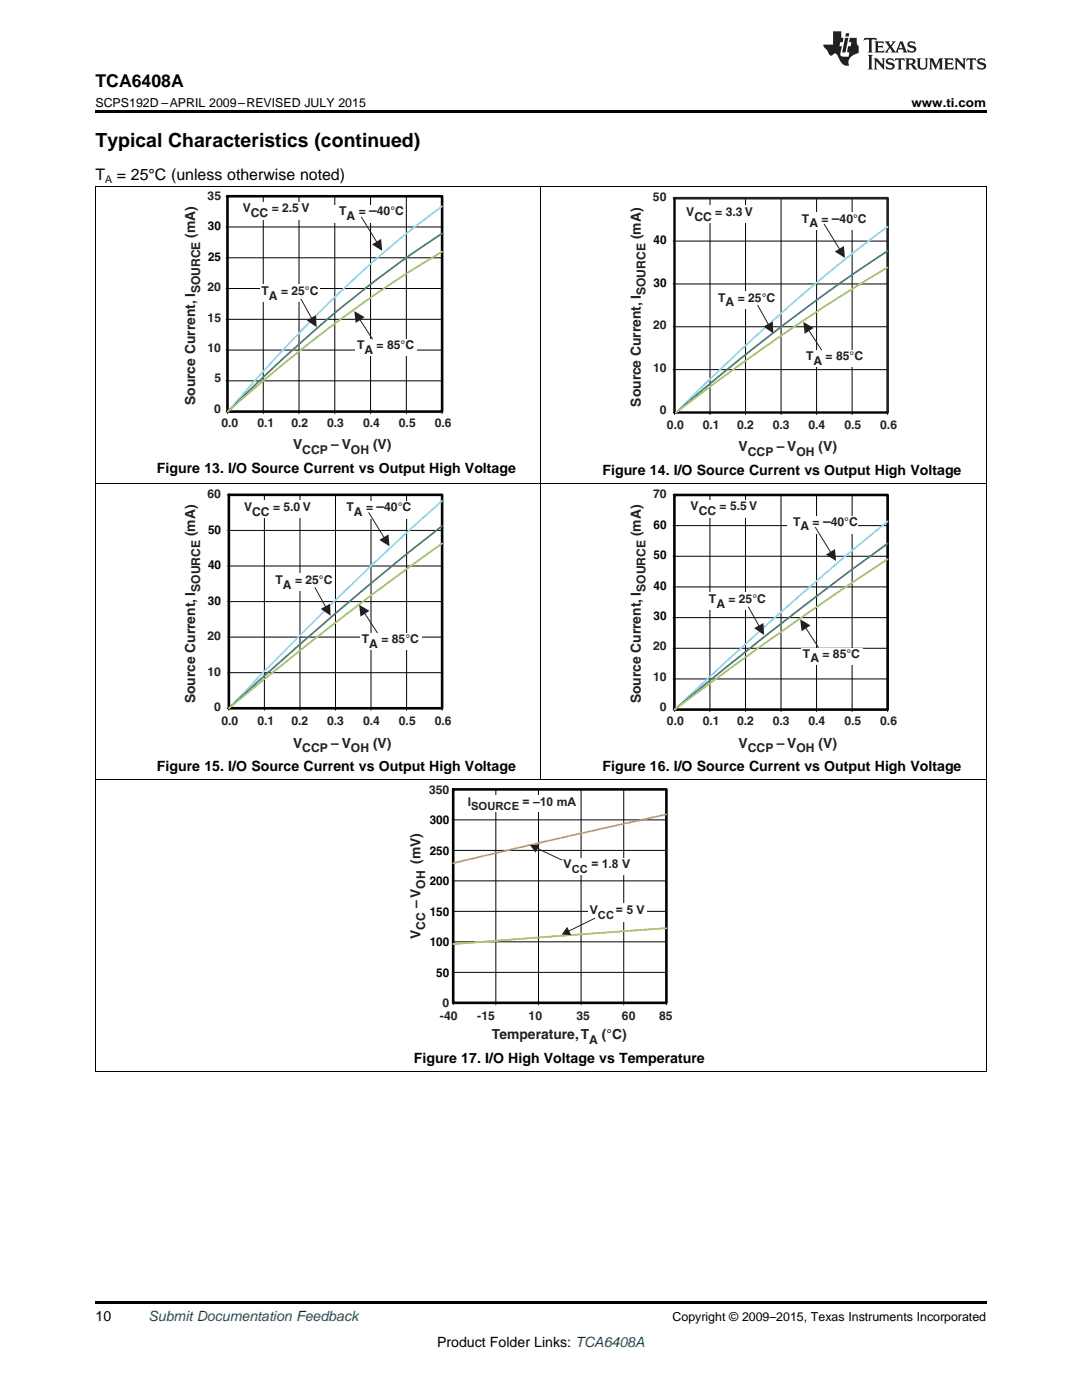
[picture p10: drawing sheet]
<svg xmlns="http://www.w3.org/2000/svg" width="216mm" height="279mm" viewBox="0 0 216 279" stroke-linecap="round" stroke-linejoin="round" font-family="sans-serif">
<path d="M19 213.9h.2zM196.7 213.9h.1zM19 259.7h177.8v.5h-177.8z" fill="#000"/>
<path d="M19.1 155.7v58.2M196.8 155.7v58.2M19 213.8h177.8" fill="none" stroke="#000" stroke-width=".2"/>
<path d="M90.4 157.5h42.6v42.6h-42.6z" fill-rule="evenodd" fill="#fff"/>
<path d="M98.9 157.5v43M107.4 157.5v43M115.9 157.5v43M124.5 157.5v43M90.4 175.8h42.6M90.4 169.7h42.6M90.4 163.6h42.6M90.4 194.1h42.6M90.4 188h42.6M90.4 181.9h42.6M90.4 200.5v-43h42.6v43M90.4 200.1h42.6" fill="none" stroke="#010202" stroke-width=".2"/>
<path d="M90.4 157.5h42.6v42.6h-42.6z" fill="none" stroke="#010202" stroke-width=".52"/>
<path d="M133 162.5l-23.1 5.2-19.5 4.6" fill="none" stroke="#f58345" stroke-width=".35"/>
<path d="M133 185.2l-42.6 3.2" fill="none" stroke="#feca0a" stroke-width=".35"/>
<g fill="#fff">
<path d="M92.7 158.8h22.9v3.3h-22.9z" fill-rule="evenodd"/>
<path d="M112.2 171.2h13.8v3.3h-13.8z" fill-rule="evenodd"/>
<path d="M117.3 180.2h11.7v3.8h-11.7z" fill-rule="evenodd"/>
</g>
<path d="M118.7 183.3l-5.3 2.5" fill="none" stroke="#231f20" stroke-width=".2"/>
<path d="M113.2 185l.8 1.6-1.9-.1z" fill="#231f20"/>
<path d="M107.1 169.3l5 2.3" fill="none" stroke="#231f20" stroke-width=".2"/>
<path d="M105.8 168.6l1.8-.1-.7 1.7z" fill="#231f20"/>
<path d="M19.1 96.5v59.2M107.9 96.5v59.2M196.8 96.5v59.2M19 155.7h177.8" fill="none" stroke="#000" stroke-width=".2"/>
<path d="M45.7 98.8h42.5v42.6h-42.5z" fill-rule="evenodd" fill="#fff"/>
<g fill="none" stroke="#010202" stroke-width=".2">
<path d="M45.4 98.8h42.8v42.9M45.7 98.8v42.9M52.8 98.8v42.9M59.9 98.8v42.9M66.9 98.8v42.9M74 98.8v42.9M81.1 98.8v42.9M45.4 113h42.8M45.4 105.9h42.8M55.2 101.6h.3M45.4 134.2h42.8M45.4 127.1h42.8"/>
<path d="M45.4 120.1h42.8M45.7 141.4h42.5"/>
</g>
<path d="M45.7 98.8h42.5v42.6h-42.5z" fill="none" stroke="#010202" stroke-width=".52"/>
<path d="M45.4 141.4h.3" fill="none" stroke="#010202" stroke-width=".35"/>
<path d="M88.2 100a702.4 702.4 0 0 0-42.5 41.3" fill="none" stroke="#8dd7f7" stroke-width=".35"/>
<path d="M88.2 105a689.7 689.7 0 0 0-39 33.1l-3.5 3.2" fill="none" stroke="#3b8476" stroke-width=".35"/>
<path d="M88.2 108.5a714.7 714.7 0 0 0-42.5 32.8" fill="none" stroke="#a6ce39" stroke-width=".35"/>
<g fill="#fff">
<path d="M48.5 99.9h13.7v3.4h-13.7z" fill-rule="evenodd"/>
<path d="M68.1 100h14v3.5h-14z" fill-rule="evenodd"/>
<path d="M54.7 114.4h11.9v3.5h-11.9z" fill-rule="evenodd"/>
<path d="M71.9 126.4h12.3v3.3h-12.3z" fill-rule="evenodd"/>
</g>
<path d="M73.6 102.3l3.1 5" fill="none" stroke="#231f20" stroke-width=".2"/>
<path d="M75.7 107.8l1.8-1.2 .2 2.4z" fill="#231f20"/>
<path d="M62.9 117.3l2.1 3.8" fill="none" stroke="#231f20" stroke-width=".2"/>
<path d="M64 121.5l1.9-1 .1 2.4z" fill="#231f20"/>
<path d="M72.8 122.4l2.5 3.9" fill="none" stroke="#231f20" stroke-width=".2"/>
<path d="M71.7 120.7l2 1.2-1.8 1.2z" fill="#231f20"/>
<path d="M134.6 98.8h42.5v42.8h-42.5z" fill-rule="evenodd" fill="#fff"/>
<g fill="none" stroke="#010202" stroke-width=".2">
<path d="M134.3 98.8h42.8v43.2M134.6 98.8v43.2M141.7 98.8v43.2M148.8 98.8v43.2M155.8 98.8v43.2M162.9 98.8v43.2M170 98.8v43.2M134.3 117.1h42.8M134.3 111h42.8M134.3 104.9h42.8M144.3 101.5h.3M134.3 135.5h42.8"/>
<path d="M134.3 129.4h42.8M134.3 123.3h42.8M134.3 141.6h42.8"/>
</g>
<path d="M134.6 98.8h42.5v42.8h-42.5z" fill="none" stroke="#010202" stroke-width=".52"/>
<path d="M177.1 104.1a675.4 675.4 0 0 0-23.9 20.4l-18.6 17.1" fill="none" stroke="#8dd7f7" stroke-width=".35"/>
<path d="M177.1 108.5a776.9 776.9 0 0 0-42.5 33.1" fill="none" stroke="#3b8476" stroke-width=".35"/>
<path d="M177.1 111.6a795.4 795.4 0 0 0-42.5 30" fill="none" stroke="#a6ce39" stroke-width=".35"/>
<g fill="#fff">
<path d="M137.6 99.8h13.7v3.4h-13.7z" fill-rule="evenodd"/>
<path d="M157.2 102.9h14v3.5h-14z" fill-rule="evenodd"/>
<path d="M141.1 118.2h12v3.5h-12z" fill-rule="evenodd"/>
<path d="M159.9 129.3h12.3v3.3h-12.3z" fill-rule="evenodd"/>
</g>
<path d="M162.7 105.2l3.1 5" fill="none" stroke="#231f20" stroke-width=".2"/>
<path d="M164.8 110.7l1.8-1.1 .2 2.4z" fill="#231f20"/>
<path d="M149.3 121.1l2.2 3.8" fill="none" stroke="#231f20" stroke-width=".2"/>
<path d="M150.5 125.4l1.8-1.1 .1 2.4z" fill="#231f20"/>
<path d="M160.8 125.3l2.5 3.9" fill="none" stroke="#231f20" stroke-width=".2"/>
<path d="M159.7 123.6l2 1.2-1.8 1.2z" fill="#231f20"/>
<path d="M19.1 37.2v59.3M107.9 37.2v59.3M196.8 37.2v59.3M19 96.4h177.8" fill="none" stroke="#000" stroke-width=".2"/>
<path d="M134.6 39.6h42.5v42.7h-42.5z" fill-rule="evenodd" fill="#fff"/>
<g fill="none" stroke="#010202" stroke-width=".2">
<path d="M134.3 39.6h42.8v43.1M134.6 39.6v43.1M141.7 39.6v43.1M148.8 39.6v43.1M155.9 39.6v43.1M162.9 39.6v43.1M170 39.6v43.1M134.3 56.7h42.8M134.3 48.1h42.8M143.4 42.7h.3M134.3 73.8h42.8M134.3 65.2h42.8"/>
<path d="M134.3 82.3h42.8"/>
</g>
<path d="M134.6 39.6h42.5v42.7h-42.5z" fill="none" stroke="#231f20" stroke-width=".52"/>
<path d="M177.1 45.2a375.4 375.4 0 0 0-42.2 37.1" fill="none" stroke="#8dd7f7" stroke-width=".35"/>
<path d="M177.1 50.1a404 404 0 0 0-42.2 32.2" fill="none" stroke="#3b8476" stroke-width=".35"/>
<path d="M177.1 53.4a419.7 419.7 0 0 0-42.2 28.9" fill="none" stroke="#a6ce39" stroke-width=".35"/>
<g fill="#fff">
<path d="M136.8 41h13.6v3.4h-13.6z" fill-rule="evenodd"/>
<path d="M158.9 42.4h14v3.6h-14z" fill-rule="evenodd"/>
<path d="M143 58h11.9v3.5h-11.9z" fill-rule="evenodd"/>
<path d="M160.6 69.9h12.2v3.3h-12.2z" fill-rule="evenodd"/>
</g>
<path d="M164.5 44.7l3 5.1" fill="none" stroke="#231f20" stroke-width=".2"/>
<path d="M166.6 50.2l1.8-1.1 .2 2.4z" fill="#231f20"/>
<path d="M151.2 60.9l2.1 3.9" fill="none" stroke="#231f20" stroke-width=".2"/>
<path d="M152.3 65.2l1.9-1.1 .1 2.4z" fill="#231f20"/>
<path d="M161.4 65.9l2.5 3.9" fill="none" stroke="#231f20" stroke-width=".2"/>
<path d="M160.3 64.2l2.1 1.3-1.8 1.1z" fill="#231f20"/>
<path d="M45.4 39.2h42.8v42.9h-42.8z" fill-rule="evenodd" fill="#fff"/>
<g fill="none" stroke="#010202" stroke-width=".2">
<path d="M45.1 39.2h43.1v43.3M45.4 39.2v43.3M52.5 39.2v43.3M59.7 39.2v43.3M66.8 39.2v43.3M73.9 39.2v43.3M81.1 39.2v43.3M45.1 57.6h43.1M45.1 51.4h43.1M45.1 45.3h43.1M54.9 42h.3M45.1 76h43.1"/>
<path d="M45.1 69.9h43.1M45.1 63.7h43.1M45.1 82.1h43.1"/>
</g>
<path d="M45.4 39.2h42.8v42.9h-42.8z" fill="none" stroke="#010202" stroke-width=".52"/>
<path d="M88.2 41.2a234.6 234.6 0 0 0-35.7 32.9l-7 8" fill="none" stroke="#8dd7f7" stroke-width=".35"/>
<path d="M88.2 46.6a251.9 251.9 0 0 0-39.2 32.1l-3.5 3.4" fill="none" stroke="#3b8476" stroke-width=".35"/>
<path d="M88.2 50.2a271.5 271.5 0 0 0-42.7 31.9" fill="none" stroke="#a6ce39" stroke-width=".35"/>
<g fill="#fff">
<path d="M48.3 40.3h13.6v3.4h-13.6z" fill-rule="evenodd"/>
<path d="M66.6 41h14v3.5h-14z" fill-rule="evenodd"/>
<path d="M51.9 56.8h11.9v3.5h-11.9z" fill-rule="evenodd"/>
<path d="M71 67.8h12.2v3.3h-12.2z" fill-rule="evenodd"/>
</g>
<path d="M72.1 43.3l3.1 5" fill="none" stroke="#231f20" stroke-width=".2"/>
<path d="M74.2 48.8l1.8-1.1 .3 2.4z" fill="#231f20"/>
<path d="M60.1 59.7l2.1 3.8" fill="none" stroke="#231f20" stroke-width=".2"/>
<path d="M61.2 63.9l1.9-1 .1 2.4z" fill="#231f20"/>
<path d="M71.8 63.8l2.5 3.9" fill="none" stroke="#231f20" stroke-width=".2"/>
<path d="M70.7 62.1l2.1 1.2-1.8 1.2z" fill="#231f20"/>
<path d="M19 37.2h177.8" fill="none" stroke="#000" stroke-width=".2"/>
<path d="M19 22h177.8v.5h-177.8z" fill="#000"/>
<g fill="#231f20">
<path d="M172.5 7.6l-.1 .5 .4-.2h.6v.1v2.1l-.2 .4h.9l-.2-.4v-2.1l.1-.1h.5l.5 .2-.2-.5zM174.5 8.3l.2 .3v1.5l-.2 .4h1.8l.2-.6a1.04 1.04 0 0 1-1.3 .2v-.7h.6l.3 .2v-.6l-.3 .2h-.6v-.6l.8-.1 .4 .3-.2-.5zM176.5 8.3l.9 1.1-.9 1.1h.8l-.2-.2 .4-.7 .5 .7-.2 .2h1.5l-.2-.2 .2-.4h.9l.1 .4-.2 .2h1l-.3-.3-.7-1.9h-.5l-.9 2-.8-1 .9-1h-.8l.1 .3-.4 .5-.3-.6 .1-.2zM179.7 8.6l.4 1h-.7zM181.3 8.4a.63 .63 0 0 0-.2 .7 .63 .63 0 0 0 .6 .4l.6 .2 .1 .2a.75 .75 0 0 1-.7 .4 .75 .75 0 0 1-.6-.5l.1 .7 .1-.1a1.11 1.11 0 0 0 1.5-.6 1.13 1.13 0 0 0-1.2-.8l-.1-.4a1.04 1.04 0 0 1 1.2 .2l-.2-.5-.2 .1-.4-.2zM173.2 10.9l.2 .4v2.2l-.2 .4h1l-.3-.4v-2.2l.3-.4zM174.3 11.6l.3 .4v1.5l-.3 .4h.8l-.2-.4v-1.3l1.5 1.7v-1.9l.2-.4h-.7l.2 .4v.9l-1.1-1.3zM177 11.8a.62 .62 0 0 0-.2 .7 .62 .62 0 0 0 .6 .4l.6 .1 .1 .3a.76 .76 0 0 1-.7 .3 .76 .76 0 0 1-.7-.4l.2 .7 .1-.1a1.11 1.11 0 0 0 1.5-.6 1.13 1.13 0 0 0-1.2-.8l-.1-.4a1.04 1.04 0 0 1 1.2 .2l-.2-.6-.2 .1-.5-.1zM178.7 11.6l-.2 .6a.61 .61 0 0 1 .8-.3v1.6l-.2 .4h.9l-.2-.4v-1.6a.63 .63 0 0 1 .7 .3l-.1-.6zM180.6 11.6l.3 .4v1.5l-.3 .4h1l-.2-.2-.1-.8 .6 .2a.76 .76 0 0 0 1.2 .7l-1-1a.58 .58 0 0 0 .6-.5 .58 .58 0 0 0-.5-.6zM181.4 11.9h.1a.45 .45 0 0 1 .5 .1 .45 .45 0 0 1 .1 .5l-.8 .2zM182.9 11.6l.2 .2a2.17 2.17 0 0 0 .3 1.9 .99 .99 0 0 0 1.6-.6v-1.1l.2-.4h-.7l.2 .2a1.92 1.92 0 0 1-.2 1.8 .6 .6 0 0 1-.9-.5v-1.1l.2-.4zM185.4 11.6l.2 .4v1.5l-.2 .4h.7l-.2-.4v-1.4l.8 1.8 .8-1.8v1.4l-.2 .4h.9l-.2-.4v-1.5l.2-.4h-.8l-.6 1.5-.6-1.5zM188.4 11.6l.2 .4v1.5l-.2 .4h1.8l.1-.6a1.04 1.04 0 0 1-1.2 .1v-.6h.5l.4 .2v-.6l-.4 .2h-.5v-.7h.8l.3 .3-.1-.6zM190.5 11.6l.2 .4v1.5l-.2 .4h.7l-.2-.4v-1.3l1.5 1.7v-1.9l.2-.4h-.7l.2 .4v.9l-1.1-1.3zM192.9 11.6l-.1 .6a.61 .61 0 0 1 .7-.3l.1 1.6-.3 .4h1l-.3-.4 .1-1.6a.63 .63 0 0 1 .7 .3l-.1-.6zM195.2 11.8a.62 .62 0 0 0-.2 .7 .62 .62 0 0 0 .6 .4l.6 .1 .1 .3a.76 .76 0 0 1-.7 .3 .76 .76 0 0 1-.6-.4l.1 .7 .1-.1a1.11 1.11 0 0 0 1.6-.6 1.13 1.13 0 0 0-1.3-.8l-.1-.4a1.04 1.04 0 0 1 1.2 .2l-.1-.6-.2 .1-.5-.1z"/>
<path d="M166.2 6.3v2.6h-1.9v.4l.8 .9a.91 .91 0 0 0 1 .8 .56 .56 0 0 1 .5-.3 .56 .56 0 0 1 .5 .3l.4 .8a1.53 1.53 0 0 0 1.9 1.2 1.54 1.54 0 0 1 1-2.1l.9-.3v-1.4a1.52 1.52 0 0 1-.4-1.6h-1.3l-.2 .8h.5l-.2 .8h-.5l-.1 1v.2l.4 .1-.2 .8a1.93 1.93 0 0 1-1.6-.3l.3-1.8h-.5l.2-.8h.4l.2-.8h-.4v-1.3zM168.6 7.6l-.6 2.9h.7l.6-2.9zM168.8 6.6l-.1 .7h.6l.2-.7z"/>
</g>
<text font-size="3.9" x="19" y="29.3">Typical Characteristics (continued)</text>
<text font-size="3.5" x="19" y="17.3">TCA6408A</text>
<g font-size="3.2">
<text x="19" y="36">T</text>
<text x="23.3" y="36">= 25°C (unless otherwise noted)</text>
</g>
<g font-size="2.8" fill="#231f20">
<text x="39" y="47.4" transform="rotate(-90 39 47.4)">(mA)</text>
<text x="73.7" y="43">–</text>
<text x="127.9" y="47.8" transform="rotate(-90 127.9 47.8)">(mA)</text>
<text x="166" y="44.4">–</text>
<text x="39" y="80.8" transform="rotate(-90 39 80.8)">Source Current, I</text>
<text x="127.9" y="81.2" transform="rotate(-90 127.9 81.2)">Source Current, I</text>
<text x="58.5" y="89.6">V</text>
<text x="66.1" y="89.6">– V</text>
<text x="74.4" y="89.6">(V)</text>
<text x="147.4" y="90">V</text>
<text x="155" y="90">– V</text>
<text x="163.3" y="90">(V)</text>
<text x="75.1" y="102">–</text>
<text x="39" y="107" transform="rotate(-90 39 107)">(mA)</text>
<text x="127.9" y="107" transform="rotate(-90 127.9 107)">(mA)</text>
<text x="164.2" y="104.9">–</text>
<text x="39" y="140.4" transform="rotate(-90 39 140.4)">Source Current, I</text>
<text x="127.9" y="140.4" transform="rotate(-90 127.9 140.4)">Source Current, I</text>
<text x="58.5" y="149.2">V</text>
<text x="66.1" y="149.2">– V</text>
<text x="74.4" y="149.2">(V)</text>
<text x="147.4" y="149.2">V</text>
<text x="155" y="149.2">– V</text>
<text x="163.3" y="149.2">(V)</text>
<text x="83.9" y="172.4" transform="rotate(-90 83.9 172.4)">(mV)</text>
<text x="83.9" y="181.3" transform="rotate(-90 83.9 181.3)">– V</text>
<text x="83.9" y="187.4" transform="rotate(-90 83.9 187.4)">V</text>
<text x="98.1" y="207.4">Temperature,T</text>
<text x="120.1" y="207.4">(°C)</text>
</g>
<g font-size="2.8">
<text x="31.3" y="94.4">Figure 13. I/O Source Current vs Output High Voltage</text>
<text x="120.2" y="94.7">Figure 14. I/O Source Current vs Output High Voltage</text>
<text x="31.3" y="154">Figure 15. I/O Source Current vs Output High Voltage</text>
<text x="120.2" y="154">Figure 16. I/O Source Current vs Output High Voltage</text>
<text x="82.6" y="212.1">Figure 17. I/O High Voltage vs Temperature</text>
<text x="19" y="263.6">10</text>
<text x="87.2" y="268.9">Product Folder Links: TCA6408A</text>
</g>
<text font-size="2.8" fill="#0000c8" x="29.6" y="263.6">Submit Documentation Feedback</text>
<g font-size="2.5">
<text x="19" y="21.4">SCPS192D –APRIL 2009–REVISED JULY 2015</text>
<text x="181.9" y="21.4">www.ti.com</text>
<text x="134.2" y="263.6">Copyright © 2009–2015, Texas Instruments Incorporated</text>
</g>
<g font-size="2.4" fill="#231f20">
<text x="41.4" y="39.9">35</text>
<text x="130.3" y="40.2">50</text>
<text x="48.4" y="42.4">V</text>
<text x="50" y="43.4">CC</text>
<text x="54.2" y="42.4">= 2.5 V</text>
<text x="67.7" y="43">T</text>
<text x="69.2" y="44">A</text>
<text x="71.6" y="43">=</text>
<text x="75.2" y="43">40°C</text>
<text x="136.9" y="43.1">V</text>
<text x="138.6" y="44">CC</text>
<text x="142.7" y="43.1">= 3.3 V</text>
<text x="160" y="44.4">T</text>
<text x="161.5" y="45.4">A</text>
<text x="163.9" y="44.4">=</text>
<text x="167.5" y="44.4">40°C</text>
<text x="39.9" y="58.5" transform="rotate(-90 39.9 58.5)">SOURCE</text>
<text x="41.4" y="58.1">20</text>
<text x="52.2" y="59">T</text>
<text x="53.7" y="59.9">A</text>
<text x="56.1" y="59">= 25°C</text>
<text x="128.8" y="58.9" transform="rotate(-90 128.8 58.9)">SOURCE</text>
<text x="41.4" y="64.2">15</text>
<text x="130.3" y="65.7">20</text>
<text x="143.3" y="60.2">T</text>
<text x="144.8" y="61.2">A</text>
<text x="147.2" y="60.2">= 25°C</text>
<text x="41.4" y="70.2">10</text>
<text x="71.2" y="69.7">T</text>
<text x="72.7" y="70.7">A</text>
<text x="75.1" y="69.7">= 85°C</text>
<text x="160.8" y="71.9">T</text>
<text x="164.7" y="71.9">= 85°C</text>
<text x="42.8" y="76.3">5</text>
<text x="130.3" y="74.2">10</text>
<text x="162.3" y="72.9">A</text>
<text x="42.8" y="82.4">0</text>
<text x="131.7" y="82.7">0</text>
<text x="44.2" y="85.2">0.0</text>
<text x="51.4" y="85.2">0.1</text>
<text x="58.2" y="85.2">0.2</text>
<text x="65.3" y="85.2">0.3</text>
<text x="72.4" y="85.2">0.4</text>
<text x="79.6" y="85.2">0.5</text>
<text x="86.7" y="85.2">0.6</text>
<text x="133.1" y="85.5">0.0</text>
<text x="140.3" y="85.5">0.1</text>
<text x="147.1" y="85.5">0.2</text>
<text x="154.2" y="85.5">0.3</text>
<text x="161.3" y="85.5">0.4</text>
<text x="168.5" y="85.5">0.5</text>
<text x="175.6" y="85.5">0.6</text>
<text x="60.3" y="90.6">CCP</text>
<text x="70" y="90.6">OH</text>
<text x="149.2" y="90.9">CCP</text>
<text x="158.9" y="90.9">OH</text>
<text x="41.4" y="99.4">60</text>
<text x="48.7" y="102">V</text>
<text x="54.5" y="102">= 5.0 V</text>
<text x="69.1" y="102">T</text>
<text x="73" y="102">=</text>
<text x="76.7" y="102">40°C</text>
<text x="130.3" y="99.4">70</text>
<text x="137.8" y="101.9">V</text>
<text x="143.6" y="101.9">= 5.5 V</text>
<text x="50.3" y="102.9">CC</text>
<text x="70.6" y="102.9">A</text>
<text x="139.4" y="102.8">CC</text>
<text x="158.2" y="104.9">T</text>
<text x="159.7" y="105.9">A</text>
<text x="162.1" y="104.9">=</text>
<text x="165.8" y="104.9">40°C</text>
<text x="39.9" y="118.1" transform="rotate(-90 39.9 118.1)">SOURCE</text>
<text x="55" y="116.5">T</text>
<text x="56.5" y="117.5">A</text>
<text x="58.9" y="116.5">= 25°C</text>
<text x="128.8" y="118.1" transform="rotate(-90 128.8 118.1)">SOURCE</text>
<text x="141.5" y="120.4">T</text>
<text x="142.9" y="121.4">A</text>
<text x="145.4" y="120.4">= 25°C</text>
<text x="41.4" y="127.8">20</text>
<text x="72.2" y="128.3">T</text>
<text x="73.7" y="129.3">A</text>
<text x="76.1" y="128.3">= 85°C</text>
<text x="130.3" y="129.8">20</text>
<text x="160.2" y="131.2">T</text>
<text x="164.1" y="131.2">= 85°C</text>
<text x="41.4" y="134.9">10</text>
<text x="130.3" y="135.9">10</text>
<text x="161.7" y="132.2">A</text>
<text x="42.8" y="142">0</text>
<text x="131.7" y="142">0</text>
<text x="44.2" y="144.8">0.0</text>
<text x="51.4" y="144.8">0.1</text>
<text x="58.2" y="144.8">0.2</text>
<text x="65.3" y="144.8">0.3</text>
<text x="72.4" y="144.8">0.4</text>
<text x="79.6" y="144.8">0.5</text>
<text x="86.7" y="144.8">0.6</text>
<text x="133.1" y="144.8">0.0</text>
<text x="140.3" y="144.8">0.1</text>
<text x="147.1" y="144.8">0.2</text>
<text x="154.2" y="144.8">0.3</text>
<text x="161.3" y="144.8">0.4</text>
<text x="168.5" y="144.8">0.5</text>
<text x="175.6" y="144.8">0.6</text>
<text x="60.3" y="150.2">CCP</text>
<text x="70" y="150.2">OH</text>
<text x="149.2" y="150.2">CCP</text>
<text x="158.9" y="150.2">OH</text>
<text x="85.6" y="158.5">350</text>
<text x="93.3" y="160.8">I</text>
<text x="104.3" y="160.8">= –</text>
<text x="107.7" y="160.8">10 mA</text>
<text x="112.5" y="173.3">V</text>
<text x="118" y="173.3">= 1.8 V</text>
<text x="84.9" y="177.3" transform="rotate(-90 84.9 177.3)">OH</text>
<text x="84.9" y="185.5" transform="rotate(-90 84.9 185.5)">CC</text>
<text x="117.7" y="182.5">V</text>
<text x="122.9" y="182.5">= 5 V</text>
<text x="87.8" y="203.5">-40</text>
<text x="88.3" y="201">0</text>
<text x="95.2" y="203.5">-15</text>
<text x="105.5" y="203.5">10</text>
<text x="115" y="203.5">35</text>
<text x="124.1" y="203.5">60</text>
<text x="131.5" y="203.5">85</text>
<text x="117.6" y="208.4">A</text>
</g>
<g font-size="2.4" fill="#010202">
<text x="41.5" y="45.9">30</text>
<text x="41.5" y="52">25</text>
<text x="130.4" y="48.7">40</text>
<text x="130.4" y="57.2">30</text>
<text x="41.5" y="106.5">50</text>
<text x="130.4" y="105.5">60</text>
<text x="41.5" y="113.6">40</text>
<text x="130.4" y="111.6">50</text>
<text x="130.4" y="117.7">40</text>
<text x="41.5" y="120.7">30</text>
<text x="130.4" y="123.7">30</text>
<text x="85.8" y="164.5">300</text>
<text x="85.8" y="170.6">250</text>
<text x="85.8" y="176.7">200</text>
<text x="85.8" y="182.8">150</text>
<text x="85.8" y="188.8">100</text>
<text x="87.1" y="194.9">50</text>
</g>
<g font-size="2.2" fill="#231f20">
<text x="94" y="161.7">SOURCE</text>
<text x="114.1" y="174.2">CC</text>
<text x="119.3" y="183.4">CC</text>
</g>
<text font-size="2.1" x="21" y="36.6">A</text>
</svg>
